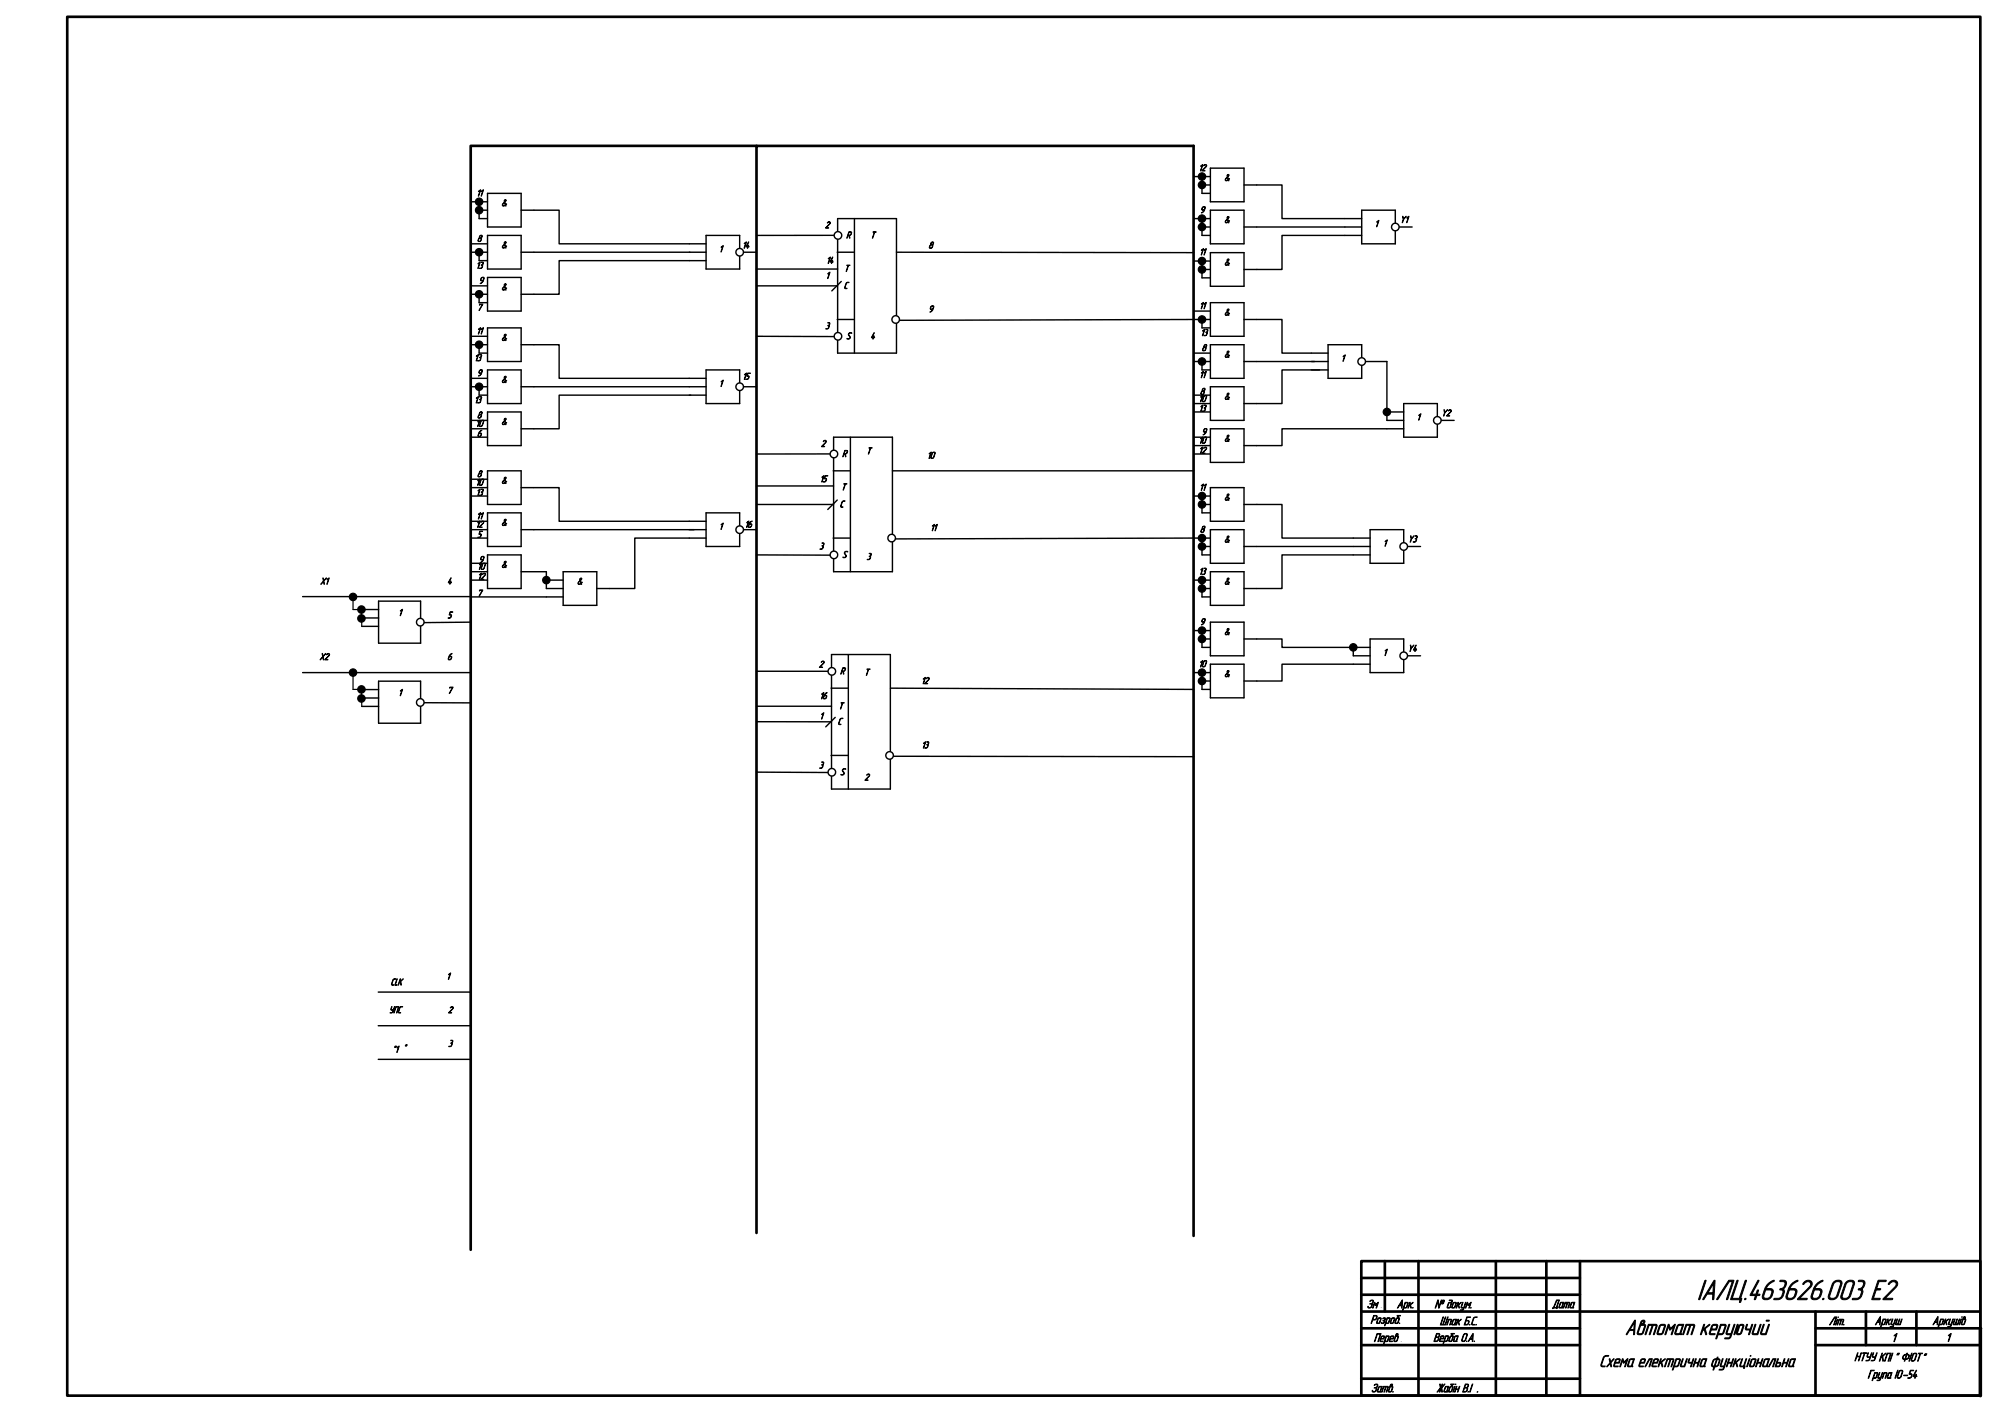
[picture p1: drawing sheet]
<svg xmlns="http://www.w3.org/2000/svg" width="594mm" height="420mm" viewBox="0 0 594 420" stroke-linecap="round" stroke-linejoin="round" font-family="sans-serif">
<g fill="none" stroke="#000" stroke-width=".79">
<path d="M225 43.4h-85v328.2M225 366.6v-323.2h130v324.1M404.9 375h184.1v40h-184.1zM411.9 375v15M421.9 375v40M444.9 375v40M459.9 375v40M469.9 375v40M404.9 385h65M404.9 380h65M404.9 395h65M404.9 400h65"/>
<path d="M404.9 390h183.9M540 395h49.2M540 400h49M540 390v25M555 390v10M570 390v10M589 395v-390h-569v410h569M404.9 410h65"/>
</g>
<path d="M589 395v20" fill="none" stroke="#000" stroke-width="1.1"/>
<g fill="none" stroke="#000" stroke-width=".35">
<path d="M105 201.1v3.9"/>
<circle cx="105" cy="177.5" r="1.1"/>
<circle cx="105" cy="200" r="1.1"/>
</g>
<g fill="#000">
<circle cx="105" cy="177.5" r="1.1"/>
<circle cx="105" cy="200" r="1.1"/>
</g>
<path d="M246.9 135h-21.9M247.8 140h5M247.9 130h17.5v40h-17.5zM252.9 130v40M265.4 140h89.6M225 150h22.9M247.8 160h5M249 148.7l-2.8 2.8M355 160l-88.7 .2M225 165l21.9 .1" fill="none" stroke="#000" stroke-width=".42"/>
<circle cx="248" cy="135" r="1.13" fill="#fff"/>
<circle cx="248" cy="135" r="1.13" fill="none" stroke="#000" stroke-width=".42"/>
<circle cx="248" cy="165" r="1.13" fill="#fff"/>
<circle cx="248" cy="165" r="1.13" fill="none" stroke="#000" stroke-width=".42"/>
<circle cx="265.2" cy="160" r="1.13" fill="#fff"/>
<g fill="none" stroke="#000" stroke-width=".42">
<path d="M248.1 70h-23.1M249 75h5M249.1 65h17.5v40h-17.5zM254.1 65v40M266.6 75l88.4 .1M225 85h24.1M225 100l23.1 .1M249 95h5M250.2 83.7l-2.8 2.8M355 95l-87.5 .2M225 144.5h22.9"/>
<circle cx="265.2" cy="160" r="1.13"/>
</g>
<circle cx="249.2" cy="70" r="1.13" fill="#fff"/>
<circle cx="249.2" cy="70" r="1.13" fill="none" stroke="#000" stroke-width=".42"/>
<circle cx="249.2" cy="100" r="1.13" fill="#fff"/>
<circle cx="249.2" cy="100" r="1.13" fill="none" stroke="#000" stroke-width=".42"/>
<circle cx="266.4" cy="95" r="1.13" fill="#fff"/>
<g fill="none" stroke="#000" stroke-width=".42">
<path d="M225 80h24.1M225 199.6h21.3M247.3 194.6h17.5v40h-17.5zM252.3 194.6v40M225 214.6h22.3M247.2 204.6h5M248.4 213.3l-2.8 2.8M264.8 204.6l90.2 .4M225 229.6l21.3 .1M247.2 224.6h5M265.7 224.9l89.3 .1"/>
<circle cx="266.4" cy="95" r="1.13"/>
</g>
<circle cx="247.4" cy="199.6" r="1.13" fill="#fff"/>
<circle cx="247.4" cy="199.6" r="1.13" fill="none" stroke="#000" stroke-width=".42"/>
<circle cx="247.4" cy="229.6" r="1.13" fill="#fff"/>
<circle cx="247.4" cy="229.6" r="1.13" fill="none" stroke="#000" stroke-width=".42"/>
<circle cx="264.6" cy="224.6" r="1.13" fill="#fff"/>
<g fill="none" stroke="#000" stroke-width=".42">
<path d="M205 72.5h5M205 77.5h5M210 70h10v10h-10zM220 75h5M140 125h5M140 127.5h5M140 130h5M145 122.5h10v10h-10zM155 127.5h3.8M112.6 178.7h12.5v12.6h-12.5zM107.6 181.3h5M107.6 183.8h5"/>
<path d="M107.6 186.2h5M140 185l-14.9 .1M107.6 205h5M107.6 207.5h5M107.6 210.1h5M112.6 202.6h12.5v12.4h-12.5zM125.1 209h14.9M225 210h22.3"/>
<circle cx="264.6" cy="224.6" r="1.13"/>
</g>
<g fill="#000">
<circle cx="107.5" cy="181.3" r="1.1"/>
<circle cx="107.5" cy="183.9" r="1.1"/>
<circle cx="107.5" cy="205" r="1.1"/>
<circle cx="107.5" cy="207.7" r="1.1"/>
</g>
<g fill="none" stroke="#000" stroke-width=".35">
<path d="M105 178.6v2.7h2.5l.1 4.9M105 205h2.5l.1 5.1"/>
<circle cx="107.5" cy="181.3" r="1.1"/>
<circle cx="107.5" cy="183.9" r="1.1"/>
<circle cx="107.5" cy="205" r="1.1"/>
<circle cx="107.5" cy="207.7" r="1.1"/>
</g>
<circle cx="220" cy="75" r="1.13" fill="#fff"/>
<g fill="none" stroke="#000" stroke-width=".42">
<path d="M145 57.5h10v10h-10zM140 75h5M140 60h5M140 72.5h5M142.5 62.5h2.5M142.5 60v5h2.5M142.5 75v2.5h2.5M145 70h10v10h-10zM155 75h3.8M155 62.5h3.8M205 75h5M140 85h5"/>
<path d="M140 87.5h5M140 100h5M142.5 87.5v2.5h2.5M145 82.5h10v10h-10zM145 97.5h10v10h-10zM155 87.5h3.8M140 102.5h5M140 112.5h5M140 115h5M142.5 102.5v2.5h2.5M142.5 115v2.5h2.5M145 110h10v10h-10z"/>
<path d="M155 102.5h3.8M155 115h3.8M205 112.5h5M205 117.5h5M210 110h10v10h-10zM220 115h5M145 140h10v10h-10zM140 142.5h5M140 145h5M140 147.5h5M140 155h5M140 157.5h5"/>
<path d="M140 160h5M145 152.5h10v10h-10zM155 145h3.8M155 157.5h3.8M140 167.5h5M140 170h5M140 172.5h5M140 177.5h27.5M145 165h10v10h-10zM155 170h7.5v5h5M162.5 172.5h5M167.5 170h10v10h-10z"/>
<path d="M177.5 175h3.8"/>
<circle cx="220" cy="75" r="1.13"/>
</g>
<g fill="#000">
<circle cx="142.5" cy="60" r="1.1"/>
<circle cx="142.5" cy="75" r="1.1"/>
<circle cx="142.5" cy="62.5" r="1.1"/>
<circle cx="142.5" cy="87.5" r="1.1"/>
<circle cx="142.5" cy="115" r="1.1"/>
<circle cx="142.5" cy="102.5" r="1.1"/>
<circle cx="162.5" cy="172.5" r="1.1"/>
</g>
<g fill="none" stroke="#000" stroke-width=".35">
<circle cx="142.5" cy="60" r="1.1"/>
<circle cx="142.5" cy="75" r="1.1"/>
<circle cx="142.5" cy="62.5" r="1.1"/>
<circle cx="142.5" cy="87.5" r="1.1"/>
<circle cx="142.5" cy="115" r="1.1"/>
<circle cx="142.5" cy="102.5" r="1.1"/>
<circle cx="162.5" cy="172.5" r="1.1"/>
</g>
<circle cx="220" cy="115" r="1.13" fill="#fff"/>
<g fill="none" stroke="#000" stroke-width=".42">
<path d="M205 115h5M205 155h5M205 160h5M210 152.5h10v10h-10zM220 157.5h5"/>
<circle cx="220" cy="115" r="1.13"/>
</g>
<circle cx="220" cy="157.5" r="1.13" fill="#fff"/>
<g fill="none" stroke="#000" stroke-width=".42">
<path d="M355 52.5h5M357.5 55h2.5M357.5 52.5v5h2.5M360 50h10v10h-10zM370 55h3.8M158.8 62.5h7.5v10h38.7M158.8 75h46.4M205 77.5h-38.7v10h-7.5M355 65h5M355 77.6h5M357.5 65v5h2.5M357.5 77.6v5h2.5"/>
<path d="M357.5 67.5h2.5M360 62.5h10v10h-10zM360 75.1h10v10h-10zM370 67.5h3.8M400 65h5M400 70h5M405 62.5h10v10h-10zM415 67.5h5M355 92.5h5M355 95h5M357.5 95v2.5h2.5M357.5 80.1h2.5"/>
<path d="M360 90h10v10h-10zM370 80.1h3.8M370 95h3.8M158.8 102.5h7.5v10h38.7M158.8 115h46.2M205.4 117.5h-39.1v10h-7.5M355 117.5h5M355 105h5M355 107.5h5M357.5 107.5v2.5h2.5M360 115h10v10h-10zM360 102.5h10v10h-10z"/>
<path d="M370 107.5h3.8M355 120h5M355 122.5h5M355 130h5M355 132.5h5M355 135h5M360 127.5h10v10h-10zM370 120h3.8M370 132.5h3.8M158.8 145h7.5v10h38.7M158.8 157.5h51.2M205 160h-16.2v15h-7.5"/>
<path d="M355 147.5h5M355 160h5M357.5 147.5v5h2.5M357.5 160v5h2.5M357.5 150h2.5M360 157.5h10v10h-10zM360 145h10v10h-10zM370 150h3.8M355 172.5h5M357.5 172.5v5h2.5M357.5 162.5h2.5M357.5 175h2.5"/>
<path d="M360 170h10v10h-10zM370 162.5h3.8M370 175h3.8M355 187.5h5M357.5 187.5v5h2.5M357.5 190h2.5M360 185h10v10h-10zM360 197.5h10v10h-10zM370 190h3.8M355 200h5M357.5 200v5h2.5M357.5 202.5h2.5"/>
<path d="M370 202.5h3.8"/>
<circle cx="220" cy="157.5" r="1.13"/>
</g>
<g fill="#000">
<circle cx="357.5" cy="55" r="1.1"/>
<circle cx="357.5" cy="52.5" r="1.1"/>
<circle cx="357.5" cy="65" r="1.1"/>
<circle cx="357.5" cy="67.5" r="1.1"/>
<circle cx="357.5" cy="77.6" r="1.1"/>
<circle cx="357.5" cy="95" r="1.1"/>
<circle cx="357.5" cy="80.1" r="1.1"/>
<circle cx="357.5" cy="107.5" r="1.1"/>
<circle cx="357.5" cy="147.5" r="1.1"/>
<circle cx="357.5" cy="150" r="1.1"/>
<circle cx="357.5" cy="162.5" r="1.1"/>
<circle cx="357.5" cy="175" r="1.1"/>
<circle cx="357.5" cy="160" r="1.1"/>
<circle cx="357.5" cy="172.5" r="1.1"/>
<circle cx="357.5" cy="190" r="1.1"/>
<circle cx="357.5" cy="187.5" r="1.1"/>
<circle cx="357.5" cy="200" r="1.1"/>
<circle cx="357.5" cy="202.5" r="1.1"/>
</g>
<g fill="none" stroke="#000" stroke-width=".35">
<circle cx="357.5" cy="55" r="1.1"/>
<circle cx="357.5" cy="52.5" r="1.1"/>
<circle cx="357.5" cy="65" r="1.1"/>
<circle cx="357.5" cy="67.5" r="1.1"/>
<circle cx="357.5" cy="77.6" r="1.1"/>
<circle cx="357.5" cy="95" r="1.1"/>
<circle cx="357.5" cy="80.1" r="1.1"/>
<circle cx="357.5" cy="107.5" r="1.1"/>
<circle cx="357.5" cy="147.5" r="1.1"/>
<circle cx="357.5" cy="150" r="1.1"/>
<circle cx="357.5" cy="162.5" r="1.1"/>
<circle cx="357.5" cy="175" r="1.1"/>
<circle cx="357.5" cy="160" r="1.1"/>
<circle cx="357.5" cy="172.5" r="1.1"/>
<circle cx="357.5" cy="190" r="1.1"/>
<circle cx="357.5" cy="187.5" r="1.1"/>
<circle cx="357.5" cy="200" r="1.1"/>
<circle cx="357.5" cy="202.5" r="1.1"/>
</g>
<circle cx="415" cy="67.5" r="1.12" fill="#fff"/>
<g fill="none" stroke="#000" stroke-width=".42">
<path d="M400 67.5h5M390 105h5M390 110h5M395 102.5h10v10h-10zM405 107.5h7.5"/>
<circle cx="415" cy="67.5" r="1.12"/>
</g>
<circle cx="405" cy="107.5" r="1.13" fill="#fff"/>
<g fill="none" stroke="#000" stroke-width=".42">
<path d="M390 107.5h5M412.5 122.5h5M412.5 127.5h5M417.5 120h10v10h-10zM427.5 125h5"/>
<circle cx="405" cy="107.5" r="1.13"/>
</g>
<circle cx="427.5" cy="125" r="1.13" fill="#fff"/>
<g fill="none" stroke="#000" stroke-width=".42">
<path d="M412.5 125h5M402.5 160h5M407.5 157.5h10v10h-10zM402.5 165h5M417.5 162.5h5"/>
<circle cx="427.5" cy="125" r="1.13"/>
</g>
<circle cx="417.5" cy="162.5" r="1.13" fill="#fff"/>
<g fill="none" stroke="#000" stroke-width=".42">
<path d="M402.5 162.5h5M402.5 192.5h5M402.5 197.5h5M407.5 190h10v10h-10zM417.5 195h5"/>
<circle cx="417.5" cy="162.5" r="1.13"/>
</g>
<circle cx="417.5" cy="195" r="1.13" fill="#fff"/>
<g fill="none" stroke="#000" stroke-width=".42">
<path d="M373.8 55h7.5v10h18.7M373.8 67.5h26.2M400 70h-18.7v10.1h-7.5M373.8 95h7.5v10h8.7M373.8 107.5h17.2M392.5 110h-11.2v10h-7.5M412.5 107.5v17.5M412.5 127.5h-31.2v5h-7.5M373.8 150h7.5v10h21.2M90 177.4h50M373.8 162.5h28.7M402.5 165h-21.2v10h-7.5"/>
<path d="M373.8 190h7.5v2.5h20.1M402.5 197.5h-21.2v5h-7.5M402.5 192.5v2.5h5M90 200h50M112.5 295h27.5M112.5 305h27.5M112.5 315h27.5"/>
<circle cx="417.5" cy="195" r="1.13"/>
</g>
<g fill="#000">
<circle cx="412.5" cy="122.5" r="1.1"/>
<circle cx="402.5" cy="192.5" r="1.1"/>
</g>
<g fill="none" stroke="#000" stroke-width=".35">
<circle cx="412.5" cy="122.5" r="1.1"/>
<circle cx="402.5" cy="192.5" r="1.1"/>
</g>
<circle cx="125" cy="185" r="1.13" fill="#fff"/>
<circle cx="125" cy="185" r="1.13" fill="none" stroke="#000" stroke-width=".42"/>
<circle cx="125" cy="208.9" r="1.13" fill="#fff"/>
<circle cx="125" cy="208.9" r="1.13" fill="none" stroke="#000" stroke-width=".42"/>
<text font-size="8.9" x="504.7" y="386.5">ІАЛЦ.463626.003 Е2</text>
<text font-size="6.7" x="483.3" y="396.9">Автомат керуючий</text>
<text font-size="5.2" x="475.7" y="406.4">Схема електрична функціональна</text>
<g font-size="3.7">
<text x="406.5" y="389">Зм .</text>
<text x="415.4" y="389">Арк.</text>
<text x="426.6" y="389">№ докум.</text>
<text x="461.6" y="389">Дата</text>
<text x="407.6" y="393.6">Розроб.</text>
<text x="428.2" y="394">Шпак Б.С.</text>
<text x="544" y="394">Літ.</text>
<text x="557.6" y="393.9">Аркуш</text>
<text x="574.7" y="393.9">Аркушів</text>
<text x="408.6" y="398.9">Перев .</text>
<text x="426.3" y="398.9">Верба О.А.</text>
<text x="562.6" y="398.9">1</text>
<text x="578.7" y="398.9">1</text>
<text x="551.5" y="404.7">НТУУ КПІ ” ФІОТ“</text>
<text x="407.8" y="414">Затв.</text>
<text x="427.2" y="414">Жабін В.І .</text>
<text x="555.5" y="409.8">Група ІО-54</text>
</g>
<g font-size="3">
<text x="356.5" y="50.8">12</text>
<text x="364.1" y="53.8">&amp;</text>
<text x="141.7" y="58.3">11</text>
<text x="149.1" y="61.3">&amp;</text>
<text x="356.9" y="63.3">9</text>
<text x="141.9" y="71.8">8</text>
<text x="245.4" y="67.8">2</text>
<text x="251.7" y="70.8">R</text>
<text x="258.9" y="70.8">T</text>
<text x="364.1" y="66.3">&amp;</text>
<text x="408.8" y="67.4">1</text>
<text x="416.4" y="66.2">Y1</text>
<text x="149.1" y="73.8">&amp;</text>
<text x="213.8" y="74.9">1</text>
<text x="220.7" y="73.8">14</text>
<text x="276.1" y="73.8">8</text>
<text x="356.7" y="75.8">11</text>
<text x="141.5" y="79.8">13</text>
<text x="245.6" y="82.8">1</text>
<text x="245.7" y="78.3">14</text>
<text x="251.1" y="80.7">T</text>
<text x="364.1" y="78.9">&amp;</text>
<text x="142.4" y="84.3">9</text>
<text x="149.1" y="86.3">&amp;</text>
<text x="250.9" y="85.8">C</text>
<text x="141.9" y="92.3">7</text>
<text x="276.1" y="92.8">9</text>
<text x="356.7" y="91.8">11</text>
<text x="364.1" y="93.8">&amp;</text>
<text x="141.7" y="99.3">11</text>
<text x="149.1" y="101.3">&amp;</text>
<text x="245.4" y="97.8">3</text>
<text x="251.7" y="100.8">S</text>
<text x="258.9" y="100.8">4</text>
<text x="357" y="99.8">13</text>
<text x="141" y="107.3">13</text>
<text x="357.4" y="104.3">8</text>
<text x="364.1" y="106.3">&amp;</text>
<text x="398.8" y="107.4">1</text>
<text x="141.9" y="111.8">9</text>
<text x="149.1" y="113.8">&amp;</text>
<text x="220.8" y="112.8">15</text>
<text x="356.7" y="112.3">11</text>
<text x="141" y="119.8">13</text>
<text x="213.8" y="114.9">1</text>
<text x="356.5" y="119.5">10</text>
<text x="356.9" y="117.3">8</text>
<text x="364.1" y="118.8">&amp;</text>
<text x="141.9" y="124.3">8</text>
<text x="356.5" y="122.3">13</text>
<text x="421.3" y="124.9">1</text>
<text x="428.7" y="123.7">Y2</text>
<text x="141.5" y="126.8">10</text>
<text x="141.9" y="129.8">6</text>
<text x="149.1" y="126.3">&amp;</text>
<text x="356.5" y="131.8">10</text>
<text x="357.4" y="129.3">9</text>
<text x="364.1" y="131.3">&amp;</text>
<text x="244.2" y="132.8">2</text>
<text x="250.5" y="135.8">R</text>
<text x="257.7" y="135">T</text>
<text x="275.7" y="136.3">10</text>
<text x="356.5" y="134.8">12</text>
<text x="141.9" y="141.8">8</text>
<text x="149.1" y="143.8">&amp;</text>
<text x="243.8" y="143.3">15</text>
<text x="141.5" y="144.3">10</text>
<text x="141.5" y="147.3">13</text>
<text x="250.2" y="145.7">T</text>
<text x="356.7" y="145.8">11</text>
<text x="364.1" y="148.8">&amp;</text>
<text x="141.7" y="154.3">11</text>
<text x="249.7" y="150.8">C</text>
<text x="141.5" y="156.8">12</text>
<text x="141.9" y="159.8">5</text>
<text x="149.1" y="156.3">&amp;</text>
<text x="213.8" y="157.4">1</text>
<text x="221.5" y="156.8">16</text>
<text x="276.7" y="157.8">11</text>
<text x="356.9" y="158.3">8</text>
<text x="364.1" y="161.3">&amp;</text>
<text x="418.8" y="161.2">Y3</text>
<text x="142.4" y="167.3">9</text>
<text x="243.7" y="163.3">3</text>
<text x="250.5" y="165.8">S</text>
<text x="257.8" y="166.4">3</text>
<text x="411.3" y="162.4">1</text>
<text x="95.2" y="173.8">X1</text>
<text x="133" y="173.7">4</text>
<text x="142" y="169.3">10</text>
<text x="142" y="172.3">12</text>
<text x="149.1" y="168.8">&amp;</text>
<text x="171.6" y="173.8">&amp;</text>
<text x="356.5" y="170.8">13</text>
<text x="364.1" y="173.8">&amp;</text>
<text x="141.9" y="177.3">7</text>
<text x="118.4" y="183.1">1</text>
<text x="133.1" y="183.8">5</text>
<text x="356.9" y="185.8">9</text>
<text x="364.1" y="188.8">&amp;</text>
<text x="95" y="196.2">X2</text>
<text x="133" y="196.2">6</text>
<text x="411.3" y="194.9">1</text>
<text x="418.7" y="193.7">Y4</text>
<text x="243.5" y="198.5">2</text>
<text x="249.9" y="200.5">R</text>
<text x="257.1" y="200.8">T</text>
<text x="274" y="203.3">12</text>
<text x="356.5" y="198.3">10</text>
<text x="364.1" y="201.3">&amp;</text>
<text x="118.4" y="206.9">1</text>
<text x="133" y="206.2">7</text>
<text x="243.7" y="207.8">16</text>
<text x="243.7" y="213.8">1</text>
<text x="249.1" y="215.5">C</text>
<text x="249.4" y="210.8">T</text>
<text x="274" y="222.5">13</text>
<text x="243.6" y="228.5">3</text>
<text x="249.9" y="230.5">S</text>
<text x="257.1" y="232">2</text>
<text x="116.2" y="293">CLK</text>
<text x="132.8" y="291.2">1</text>
<text x="115.7" y="301.2">УПС</text>
<text x="133.2" y="301.2">2</text>
<text x="133.3" y="311.2">3</text>
<text x="116.7" y="313">“1 ”</text>
</g>
</svg>
